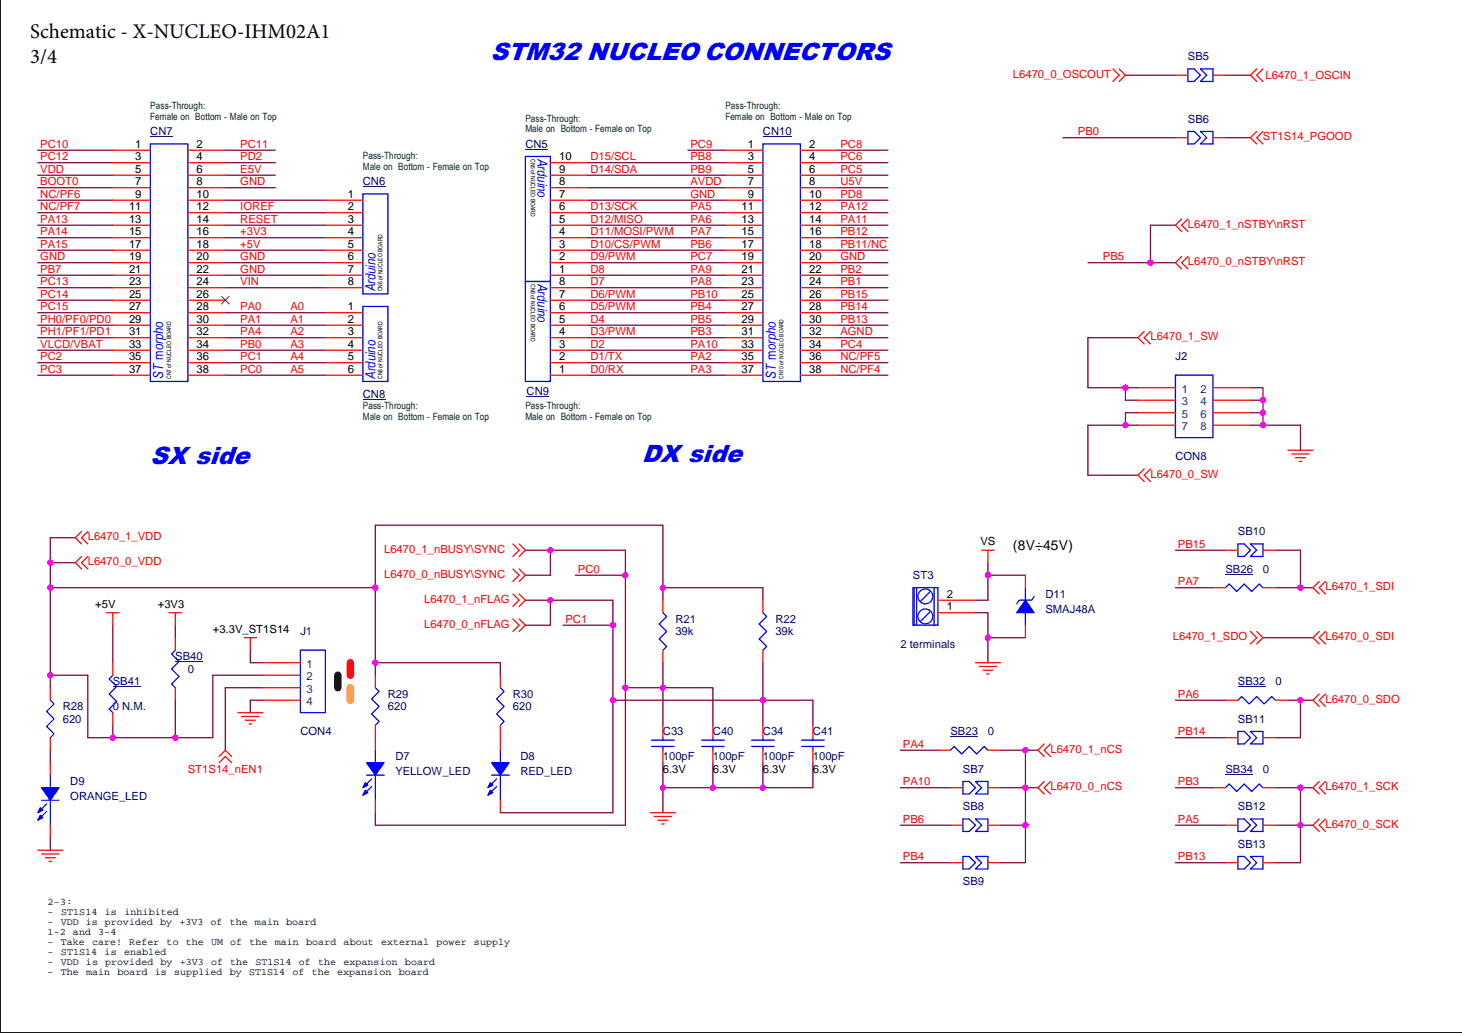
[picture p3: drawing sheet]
<svg xmlns="http://www.w3.org/2000/svg" width="297mm" height="210mm" viewBox="0 0 297 210" stroke-linecap="round" stroke-linejoin="round" font-family="sans-serif">
<path d="M.1 0v209.8h296.9" fill="none" stroke="#000" stroke-width=".25"/>
<path d="M68.6 137.2v2.5" fill="none" stroke="#004000" stroke-width="1.5"/>
<path d="M71.2 134.7v2.5" fill="none" stroke="#f00" stroke-width="1.5"/>
<path d="M71.2 139.7v2.6" fill="none" stroke="#ff8000" stroke-width="1.5"/>
<g fill="none" stroke="#800040" stroke-width=".25">
<path d="M7.7 30.5h15.2M7.7 33.1h15.2M7.7 35.6h15.2M7.7 38.1h15.2M45.8 30.5h10.1M45.8 33.1h10.1M45.8 35.6h10.1M45.8 38.1h10.1M119.4 33.1h28M119.4 35.6h28M119.4 38.1h28M139.8 30.5h7.6"/>
<path d="M170.2 30.5h10.2M170.2 33.1h10.2M170.2 35.6h10.2M170.2 38.1h10.2M7.7 40.7h15.2M7.7 43.2h15.2M7.7 45.8h15.2M7.7 48.3h15.2M7.7 50.8h15.2M7.7 53.4h15.2M7.7 55.9h15.2M7.7 58.5h15.2"/>
<path d="M45.8 40.7h20.3M45.8 43.2h20.3M45.8 45.8h20.3M45.8 48.3h20.3M45.8 50.8h20.3M45.8 53.4h20.3M45.8 55.9h20.3M45.8 58.5h20.3M119.4 58.5h28M119.4 40.7h28M119.4 43.2h28M119.4 45.8h28"/>
<path d="M119.4 48.3h28M119.4 50.8h28M119.4 53.4h28M119.4 55.9h28M170.2 40.7h10.2M170.2 43.2h10.2M170.2 45.8h10.2M170.2 48.3h10.2M170.2 50.8h10.2M170.2 53.4h10.2M170.2 55.9h10.2M170.2 58.5h10.2"/>
<path d="M7.7 61h15.2M7.7 63.5h15.2M7.7 66.1h15.2M7.7 68.6h15.2M7.7 71.2h15.2M7.7 73.7h15.2M7.7 76.2h15.2M45.8 63.5h20.3M45.8 66.1h20.3M45.8 68.6h20.3M45.8 71.2h20.3M45.8 73.7h20.3"/>
<path d="M45.8 76.2h20.3M119.4 63.5h28M119.4 61h28M119.4 66.1h28M119.4 68.6h28M119.4 71.2h28M119.4 73.7h28M119.4 76.2h28M170.2 61h10.2M170.2 63.5h10.2M170.2 66.1h10.2M170.2 68.6h10.2"/>
<path d="M170.2 71.2h10.2M170.2 73.7h10.2M170.2 76.2h10.2M10.2 114.3v5.1M106.7 111.8h20.4M106.7 116.9h5.1M200.7 114.3v2.6M198.2 122h2.5M198.2 124.5h2.5v5.1M10.2 170.2v2.6"/>
</g>
<circle cx="111.8" cy="111.8" r=".5" fill="#f0f"/>
<circle cx="111.8" cy="111.8" r=".5" fill="none" stroke="#f0f" stroke-width=".25"/>
<path d="M111.8 111.8v5.1M106.7 122h17.8M106.7 127h5.1" fill="none" stroke="#800040" stroke-width=".25"/>
<circle cx="111.8" cy="121.9" r=".5" fill="#f0f"/>
<circle cx="111.8" cy="121.9" r=".5" fill="none" stroke="#f0f" stroke-width=".25"/>
<path d="M134.7 119.4h20.3M111.8 122v5M155 134.7v7.6" fill="none" stroke="#800040" stroke-width=".25"/>
<circle cx="134.7" cy="119.4" r=".5" fill="#f0f"/>
<circle cx="134.7" cy="119.4" r=".5" fill="none" stroke="#f0f" stroke-width=".25"/>
<path d="M76.3 106.7v12.7M134.7 106.7v12.7M155 119.4v2.6M155 155v5.1M144.8 160.1h-10.1v5" fill="none" stroke="#800040" stroke-width=".25"/>
<circle cx="76.2" cy="119.4" r=".5" fill="#f0f"/>
<circle cx="76.2" cy="119.4" r=".5" fill="none" stroke="#f0f" stroke-width=".25"/>
<path d="M127.1 111.8v5.1M134.7 119.4v2.6M124.5 122v5M134.7 134.7v5M134.7 155v5.1M76.3 165.1v2.6h50.8M101.7 165.1h22.8" fill="none" stroke="#800040" stroke-width=".25"/>
<circle cx="134.7" cy="160" r=".5" fill="#f0f"/>
<circle cx="134.7" cy="160" r=".5" fill="none" stroke="#f0f" stroke-width=".25"/>
<path d="M134.7 147.4v-7.7h-7.6v28" fill="none" stroke="#800040" stroke-width=".25"/>
<circle cx="127" cy="139.7" r=".5" fill="#f0f"/>
<circle cx="127" cy="139.7" r=".5" fill="none" stroke="#f0f" stroke-width=".25"/>
<path d="M124.5 142.3h30.5" fill="none" stroke="#800040" stroke-width=".25"/>
<circle cx="124.5" cy="142.3" r=".5" fill="#f0f"/>
<circle cx="124.5" cy="142.3" r=".5" fill="none" stroke="#f0f" stroke-width=".25"/>
<circle cx="155" cy="142.3" r=".5" fill="#f0f"/>
<circle cx="155" cy="142.3" r=".5" fill="none" stroke="#f0f" stroke-width=".25"/>
<path d="M116.9 116.9h10.2M114.4 127h10.1v38.1M155 142.3v5.1" fill="none" stroke="#800040" stroke-width=".25"/>
<circle cx="124.5" cy="127" r=".5" fill="#f0f"/>
<circle cx="124.5" cy="127" r=".5" fill="none" stroke="#f0f" stroke-width=".25"/>
<path d="M127.1 116.9v22.8" fill="none" stroke="#800040" stroke-width=".25"/>
<circle cx="127" cy="116.9" r=".5" fill="#f0f"/>
<circle cx="127" cy="116.9" r=".5" fill="none" stroke="#f0f" stroke-width=".25"/>
<path d="M221 68.6v10.2M228.7 86.4h-7.7v10.2M17.8 137.2h-7.6v2.5M10.2 152.4v2.6" fill="none" stroke="#800040" stroke-width=".25"/>
<circle cx="228.6" cy="86.4" r=".5" fill="#f0f"/>
<circle cx="228.6" cy="86.4" r=".5" fill="none" stroke="#f0f" stroke-width=".25"/>
<path d="M221 78.8h7.7" fill="none" stroke="#800040" stroke-width=".25"/>
<circle cx="228.6" cy="78.8" r=".5" fill="#f0f"/>
<circle cx="228.6" cy="78.8" r=".5" fill="none" stroke="#f0f" stroke-width=".25"/>
<path d="M216 28h22.8M233.7 45.8h5.1M233.7 53.4h5.1M35.6 127v2.6M50.9 132.1v2.6h2.5M53.4 139.7h-7.6v12.7M76.3 134.7v2.5M101.7 134.7v2.5M53.4 142.3h-2.5v2.5M182.9 152.4h7.7M208.3 152.4v7.7h-5M182.9 160.1h10.2" fill="none" stroke="#800040" stroke-width=".25"/>
<circle cx="208.3" cy="160" r=".5" fill="#f0f"/>
<circle cx="208.3" cy="160" r=".5" fill="none" stroke="#f0f" stroke-width=".25"/>
<circle cx="208.3" cy="152.4" r=".5" fill="#f0f"/>
<circle cx="208.3" cy="152.4" r=".5" fill="none" stroke="#f0f" stroke-width=".25"/>
<path d="M233.7 45.8v7.6h-12.7M221 68.6h10.2M221 96.6h10.2M203.3 152.4h7.6M208.3 160.1h2.6" fill="none" stroke="#800040" stroke-width=".25"/>
<circle cx="233.7" cy="53.4" r=".5" fill="#f0f"/>
<circle cx="233.7" cy="53.4" r=".5" fill="none" stroke="#f0f" stroke-width=".25"/>
<path d="M249 28h5.1M15.3 109.3h-5.1v5M76.3 106.7h58.4M76.3 134.7h25.4" fill="none" stroke="#800040" stroke-width=".25"/>
<circle cx="76.2" cy="134.6" r=".5" fill="#f0f"/>
<circle cx="76.2" cy="134.6" r=".5" fill="none" stroke="#f0f" stroke-width=".25"/>
<path d="M76.3 119.4h-66.1v17.8" fill="none" stroke="#800040" stroke-width=".25"/>
<circle cx="10.2" cy="137.2" r=".5" fill="#f0f"/>
<circle cx="10.2" cy="137.2" r=".5" fill="none" stroke="#f0f" stroke-width=".25"/>
<circle cx="10.2" cy="119.4" r=".5" fill="#f0f"/>
<circle cx="10.2" cy="119.4" r=".5" fill="none" stroke="#f0f" stroke-width=".25"/>
<path d="M10.2 114.3h5.1M76.3 119.4v15.3" fill="none" stroke="#800040" stroke-width=".25"/>
<circle cx="10.2" cy="114.3" r=".5" fill="#f0f"/>
<circle cx="10.2" cy="114.3" r=".5" fill="none" stroke="#f0f" stroke-width=".25"/>
<path d="M238.8 111.8h10.2M259.1 119.4h5.1" fill="none" stroke="#800040" stroke-width=".25"/>
<circle cx="264.2" cy="119.4" r=".5" fill="#f0f"/>
<circle cx="264.2" cy="119.4" r=".5" fill="none" stroke="#f0f" stroke-width=".25"/>
<path d="M259.1 111.8h5.1v7.6h2.6M238.8 149.9h10.2M261.7 142.3h2.5v7.6h-5.1" fill="none" stroke="#800040" stroke-width=".25"/>
<circle cx="264.2" cy="142.3" r=".5" fill="#f0f"/>
<circle cx="264.2" cy="142.3" r=".5" fill="none" stroke="#f0f" stroke-width=".25"/>
<path d="M238.8 119.4h7.6M256.6 129.6h10.2M238.8 142.3h10.2M264.2 142.3h2.6M238.8 160.1h7.6M238.8 175.3h10.2M238.8 167.7h10.2M259.1 167.7h5.1v7.6h-5.1" fill="none" stroke="#800040" stroke-width=".25"/>
<circle cx="264.2" cy="167.7" r=".5" fill="#f0f"/>
<circle cx="264.2" cy="167.7" r=".5" fill="none" stroke="#f0f" stroke-width=".25"/>
<path d="M259.1 160.1h5.1v7.6" fill="none" stroke="#800040" stroke-width=".25"/>
<circle cx="264.2" cy="160" r=".5" fill="#f0f"/>
<circle cx="264.2" cy="160" r=".5" fill="none" stroke="#f0f" stroke-width=".25"/>
<path d="M182.9 175.3h10.2M182.9 167.7h10.2M208.3 160.1v7.6h-5M208.3 167.7v7.6h-5M264.2 160.1h2.6M264.2 167.7h2.6" fill="none" stroke="#800040" stroke-width=".25"/>
<circle cx="208.3" cy="167.7" r=".5" fill="#f0f"/>
<circle cx="208.3" cy="167.7" r=".5" fill="none" stroke="#f0f" stroke-width=".25"/>
<path d="M134.7 139.7h10.1v7.7" fill="none" stroke="#800040" stroke-width=".25"/>
<circle cx="134.7" cy="139.7" r=".5" fill="#f0f"/>
<circle cx="134.7" cy="139.7" r=".5" fill="none" stroke="#f0f" stroke-width=".25"/>
<path d="M144.8 155v5.1h10.2" fill="none" stroke="#800040" stroke-width=".25"/>
<circle cx="155" cy="160" r=".5" fill="#f0f"/>
<circle cx="155" cy="160" r=".5" fill="none" stroke="#f0f" stroke-width=".25"/>
<circle cx="144.8" cy="160" r=".5" fill="#f0f"/>
<circle cx="144.8" cy="160" r=".5" fill="none" stroke="#f0f" stroke-width=".25"/>
<path d="M17.8 137.2v12.7h5.1M53.4 137.2h-10.2v12.7h-7.6v-7.6M165.2 142.3v5.1M165.2 155v5.1h-10.2" fill="none" stroke="#800040" stroke-width=".25"/>
<circle cx="35.6" cy="149.9" r=".5" fill="#f0f"/>
<circle cx="35.6" cy="149.9" r=".5" fill="none" stroke="#f0f" stroke-width=".25"/>
<path d="M208.3 116.9h-7.6v5.1" fill="none" stroke="#800040" stroke-width=".25"/>
<circle cx="200.7" cy="116.9" r=".5" fill="#f0f"/>
<circle cx="200.7" cy="116.9" r=".5" fill="none" stroke="#f0f" stroke-width=".25"/>
<path d="M208.3 129.6h-7.6v5.1" fill="none" stroke="#800040" stroke-width=".25"/>
<circle cx="200.7" cy="129.6" r=".5" fill="#f0f"/>
<circle cx="200.7" cy="129.6" r=".5" fill="none" stroke="#f0f" stroke-width=".25"/>
<path d="M256.6 86.4h7.6" fill="none" stroke="#800040" stroke-width=".25"/>
<circle cx="256.6" cy="86.4" r=".5" fill="#f0f"/>
<circle cx="256.6" cy="86.4" r=".5" fill="none" stroke="#f0f" stroke-width=".25"/>
<path d="M254.1 78.8h2.5v2.5M264.2 86.4v5.1M155 142.3h10.2" fill="none" stroke="#800040" stroke-width=".25"/>
<circle cx="256.6" cy="81.3" r=".5" fill="#f0f"/>
<circle cx="256.6" cy="81.3" r=".5" fill="none" stroke="#f0f" stroke-width=".25"/>
<path d="M254.1 83.9h2.5M254.1 81.3h2.5v2.6M256.6 83.9v2.5h-2.5" fill="none" stroke="#800040" stroke-width=".25"/>
<circle cx="256.6" cy="83.8" r=".5" fill="#f0f"/>
<circle cx="256.6" cy="83.8" r=".5" fill="none" stroke="#f0f" stroke-width=".25"/>
<path d="M231.2 78.8h-2.5v2.5h2.5M231.2 83.9h-2.5v2.5h2.5M22.9 127v7.7M22.9 147.4v2.5" fill="none" stroke="#800040" stroke-width=".25"/>
<circle cx="22.9" cy="149.9" r=".5" fill="#f0f"/>
<circle cx="22.9" cy="149.9" r=".5" fill="none" stroke="#f0f" stroke-width=".25"/>
<path d="M228.7 15.3h10.1M249 15.3h5.1M22.9 149.9h12.7" fill="none" stroke="#800040" stroke-width=".25"/>
<g fill="none" stroke="#f00" stroke-width=".25">
<path d="M226.1 14l1.3 1.3-1.3 1.3M227.4 14l1.3 1.3-1.3 1.3M255.3 14l-1.2 1.3 1.2 1.3M256.6 14l-1.3 1.3 1.3 1.3M255.3 26.7l-1.2 1.3 1.2 1.3M256.6 26.7l-1.3 1.3 1.3 1.3M66.1 40.7h7.6M66.1 43.2h7.6M66.1 45.8h7.6M66.1 48.3h7.6M66.1 50.8h7.6M66.1 53.4h7.6"/>
<path d="M66.1 55.9h7.6M66.1 58.5h7.6M240.1 44.5l-1.3 1.3 1.3 1.2M240.1 52.1l-1.3 1.3 1.3 1.3M241.4 44.5l-1.3 1.3 1.3 1.2M241.4 52.1l-1.3 1.3 1.3 1.3M232.5 67.4l-1.3 1.2 1.3 1.3M233.7 67.4l-1.2 1.2 1.2 1.3M232.5 95.3l-1.3 1.3 1.3 1.2M233.7 95.3l-1.2 1.3 1.2 1.2M261.7 91.5h5.1M262.4 92.2h3.6"/>
<path d="M263.2 93h2M264 93.8h.5M16.6 113.1l-1.3 1.2 1.3 1.3M16.6 108l-1.3 1.3 1.3 1.2M17.8 113.1l-1.2 1.2 1.2 1.3M17.8 108l-1.2 1.3 1.2 1.2M104.2 110.5l1.3 1.3-1.3 1.3M104.2 115.6l1.3 1.3-1.3 1.3M105.5 110.5l1.2 1.3-1.2 1.3M105.5 115.6l1.2 1.3-1.2 1.3M199.5 111.8h2.5M200.7 111.8v2.5"/>
<path d="M268 118.2l-1.2 1.2 1.2 1.3M269.3 118.2l-1.3 1.2 1.3 1.3M21.7 124.5h2.5M22.9 124.5v2.5M34.4 124.5h2.5M35.6 124.5v2.5M49.6 129.6h2.5M50.9 129.6v2.5M104.2 120.7l1.3 1.3-1.3 1.2M104.2 125.8l1.3 1.2-1.3 1.3M105.5 120.7l1.2 1.3-1.2 1.2M105.5 125.8l1.2 1.2-1.2 1.3"/>
<path d="M198.2 134.7h5.1M198.9 135.4h3.6M199.7 136.2h2M200.5 136.9h.5M254.1 128.3l1.2 1.3-1.2 1.3M255.3 128.3l1.3 1.3-1.3 1.3M268 128.3l-1.2 1.3 1.2 1.3M269.3 128.3l-1.3 1.3 1.3 1.3M44.5 153.7l1.3-1.3 1.3 1.3M44.5 155l1.3-1.3 1.3 1.3M48.3 144.8h5.1M49.1 145.6h3.5"/>
<path d="M49.8 146.3h2.1M50.6 147.1h.5M212.1 151.2l-1.2 1.2 1.2 1.3M212.1 158.8l-1.2 1.3 1.2 1.2M213.4 151.2l-1.3 1.2 1.3 1.3M213.4 158.8l-1.3 1.3 1.3 1.2M249 142.3h2.5M259.1 142.3h2.6M268 141l-1.2 1.3 1.2 1.3M268 158.8l-1.2 1.3 1.2 1.2M269.3 141l-1.3 1.3 1.3 1.3M269.3 158.8l-1.3 1.3 1.3 1.2"/>
<path d="M7.7 172.8h5.1M8.4 173.5h3.6M9.2 174.3h2M10 175h.5M132.1 165.1h5.1M132.9 165.9h3.6M133.7 166.7h2M134.4 167.4h.5M268 166.4l-1.2 1.3 1.2 1.3M269.3 166.4l-1.3 1.3 1.3 1.3"/>
</g>
<path d="M73.7 39.4h5.1v20.3h-5.1zM99.9 157.5h3.5M101.7 152.4v2.6M101.7 157.5v5.1M251.5 142.3l.8-.8 1.5 1.5 1.5-1.5 1.6 1.5 1.5-1.5 .7 .8" fill="none" stroke="#00f" stroke-width=".25"/>
<path d="M73.7 38h4.6M251.5 139.6h5.6" fill="none" stroke="#000080" stroke-width=".2"/>
<path d="M99.9 155h3.5l-1.7 2.5z" fill-rule="evenodd" fill="#00f"/>
<path d="M99.9 155h3.5l-1.7 2.5z" fill="none" stroke="#00f" stroke-width=".25"/>
<path d="M99.6 160.6l.5 .5-1 .5z" fill-rule="evenodd" fill="#00f"/>
<path d="M99.6 160.6l.5 .5-1 .5z" fill="none" stroke="#00f" stroke-width=".25"/>
<path d="M99.6 159l.5 .6-1 .5z" fill-rule="evenodd" fill="#00f"/>
<path d="M10.2 157.5v2.6M99.6 159l.5 .6-1 .5zM100.9 158.3l-1.5 1.5M100.9 159.8l-1.5 1.5M8.4 162.6h3.6M10.2 162.6v5.1" fill="none" stroke="#00f" stroke-width=".25"/>
<path d="M101.7 149.9v2.5M101.7 162.6v2.5" fill="none" stroke="#f00" stroke-width=".25"/>
<path d="M8.4 160.1h3.6l-1.8 2.5z" fill-rule="evenodd" fill="#00f"/>
<path d="M8.4 160.1h3.6l-1.8 2.5z" fill="none" stroke="#00f" stroke-width=".25"/>
<path d="M8.2 165.7l.5 .5-1 .5z" fill-rule="evenodd" fill="#00f"/>
<path d="M8.2 165.7l.5 .5-1 .5z" fill="none" stroke="#00f" stroke-width=".25"/>
<path d="M8.2 164.1l.5 .5-1 .5z" fill-rule="evenodd" fill="#00f"/>
<g fill="none" stroke="#00f" stroke-width=".25">
<path d="M208.3 119.4v2.6M22.9 137.2l-.7 .8 1.5 1.5-1.5 1.5 1.5 1.5-1.5 1.6 .7 .7M76.3 139.7l.7 .8-1.5 1.5 1.5 1.6-1.5 1.5 1.5 1.5-.7 .8M208.3 124.5v2.5M210.1 121.2l-.5 .8h-2.5l-.5 .7M152.7 151.7h4.6M152.7 150.4h4.6M155 149.9v.5M155 151.7v.7M195.6 158.8h1.3l1.3 1.3-1.3 1.2h-1.3zM198.2 158.8h2.5v2.5h-2.5l1.3-1.2zM8.2 164.1l.5 .5-1 .5z"/>
<path d="M9.5 163.4l-1.6 1.5M9.5 164.9l-1.6 1.5M195.6 174h1.3l1.3 1.3-1.3 1.3h-1.3zM198.2 174h2.5v2.6h-2.5l1.3-1.3zM249 160.1l.7-.8 1.6 1.5 1.5-1.5 1.5 1.5 1.5-1.5 .8 .8"/>
</g>
<g fill="none" stroke="#f00" stroke-width=".25">
<path d="M22.9 134.7v2.5M76.3 137.2v2.5M10.2 155v2.5M22.9 144.8v2.6M76.3 147.4v2.5M155 147.4v2.5M155 152.4v2.6M10.2 167.7v2.5M193.1 175.3h2.5M193.1 160.1h2.5M200.7 175.3h2.6M200.7 160.1h2.6"/>
<path d="M246.4 160.1h2.6M256.6 160.1h2.5"/>
</g>
<path d="M22.9 139.6h5.6M249 157.4h5.6" fill="none" stroke="#000080" stroke-width=".2"/>
<path d="M208.3 122l1.8 2.5h-3.5z" fill-rule="evenodd" fill="#00f"/>
<path d="M208.3 122l1.8 2.5h-3.5zM74.5 157.5h3.5M76.3 152.4v2.6M76.3 157.5v5.1M251.5 166.4h1.3l1.3 1.3-1.3 1.3h-1.3zM254.1 166.4h2.5v2.6h-2.5l1.2-1.3z" fill="none" stroke="#00f" stroke-width=".25"/>
<path d="M208.3 116.9v2.5M208.3 127v2.6M249 167.7h2.5M256.6 167.7h2.5" fill="none" stroke="#f00" stroke-width=".25"/>
<path d="M74.5 155h3.5l-1.7 2.5z" fill-rule="evenodd" fill="#00f"/>
<path d="M74.5 155h3.5l-1.7 2.5z" fill="none" stroke="#00f" stroke-width=".25"/>
<path d="M74.2 160.6l.5 .5-1 .5z" fill-rule="evenodd" fill="#00f"/>
<path d="M74.2 160.6l.5 .5-1 .5z" fill="none" stroke="#00f" stroke-width=".25"/>
<path d="M74.2 159l.5 .6-1 .5z" fill-rule="evenodd" fill="#00f"/>
<g fill="none" stroke="#00f" stroke-width=".25">
<path d="M241.4 14h1.2l1.3 1.3-1.3 1.3h-1.2zM243.9 14h2.5v2.6h-2.5l1.3-1.3zM30.5 29.3h7.7v48.2h-7.7zM106.7 31.8h5.1v25.4h-5.1zM155 29.3h7.6v48.2h-7.6zM241.4 26.7h1.2l1.3 1.3-1.3 1.3h-1.2zM243.9 26.7h2.5v2.6h-2.5l1.3-1.3zM106.7 57.2h5.1v20.3h-5.1zM73.7 62.3h5.1v15.2h-5.1zM238.8 76.2h7.6v12.7h-7.6zM185.5 119.4h5.1v7.6h-5.1zM185.7 119.4v7.6"/>
<path d="M186.2 119.4v7.6M189.8 119.4v7.6M249 119.4l.7-.7 1.6 1.5 1.5-1.5 1.5 1.5 1.5-1.5 .8 .7M251.5 110.5h1.3l1.3 1.3-1.3 1.3h-1.3zM254.1 110.5h2.5v2.6h-2.5l1.2-1.3zM35.6 132.1l-.7 .8 1.5 1.5-1.5 1.5 1.5 1.6-1.5 1.5 .7 .7M61 132.1h5.1v12.7h-5.1zM101.7 139.7l.7 .8-1.5 1.5 1.5 1.6-1.5 1.5 1.5 1.5-.7 .8M134.7 124.5l.7 .8-1.5 1.5 1.5 1.5-1.5 1.5 1.5 1.6-.7 .7M155 124.5l.8 .8-1.6 1.5 1.6 1.5-1.6 1.5 1.6 1.6-.8 .7M189 124.2l-2 2.1M189 120.2l-2 2"/>
<path d="M10.2 142.3l.8 .7-1.5 1.6 1.5 1.5-1.5 1.5 1.5 1.5-.8 .8M74.2 159l.5 .6-1 .5zM75.5 158.3l-1.5 1.5M75.5 159.8l-1.5 1.5M132.4 151.7h4.6M132.4 150.4h4.6M134.7 149.9v.5M134.7 151.7v.7M142.6 151.7h4.5M142.6 150.4h4.5M144.8 149.9v.5M144.8 151.7v.7"/>
<path d="M162.9 151.7h4.5M162.9 150.4h4.5M165.2 149.9v.5M165.2 151.7v.7M193.1 152.4l.8-.7 1.5 1.5 1.5-1.5 1.5 1.5 1.6-1.5 .7 .7M251.5 148.6h1.3l1.3 1.3-1.3 1.3h-1.3zM254.1 148.6h2.5v2.6h-2.5l1.2-1.3zM195.6 166.4h1.3l1.3 1.3-1.3 1.3h-1.3zM198.2 166.4h2.5v2.6h-2.5l1.3-1.3zM251.5 174h1.3l1.3 1.3-1.3 1.3h-1.3zM254.1 174h2.5v2.6h-2.5l1.2-1.3z"/>
<circle cx="188" cy="125.3" r="1.51"/>
<circle cx="188" cy="121.2" r="1.51"/>
</g>
<g fill="none" stroke="#f00" stroke-width=".25">
<path d="M238.8 15.3h2.6M246.4 15.3h2.6M22.9 30.5h7.6M22.9 33.1h7.6M22.9 35.6h7.6M22.9 38.1h7.6M38.2 30.5h7.6M38.2 33.1h7.6M38.2 35.6h7.6M38.2 38.1h7.6M111.8 38.1h7.6M111.8 35.6h7.6"/>
<path d="M111.8 33.1h7.6M147.4 30.5h7.6M147.4 33.1h7.6M147.4 35.6h7.6M147.4 38.1h7.6M162.6 30.5h7.6M162.6 33.1h7.6M162.6 35.6h7.6M162.6 38.1h7.6M238.8 28h2.6M246.4 28h2.6M22.9 40.7h7.6"/>
<path d="M22.9 43.2h7.6M22.9 45.8h7.6M22.9 48.3h7.6M22.9 50.8h7.6M22.9 53.4h7.6M22.9 55.9h7.6M22.9 58.5h7.6M38.2 40.7h7.6M38.2 43.2h7.6M38.2 45.8h7.6M38.2 48.3h7.6M38.2 50.8h7.6"/>
<path d="M38.2 53.4h7.6M38.2 55.9h7.6M38.2 58.5h7.6M111.8 55.9h7.6M111.8 53.4h7.6M111.8 50.8h7.6M111.8 48.3h7.6M111.8 45.8h7.6M111.8 43.2h7.6M111.8 40.7h7.6M111.8 58.5h7.6M147.4 40.7h7.6"/>
<path d="M147.4 43.2h7.6M147.4 45.8h7.6M147.4 48.3h7.6M147.4 50.8h7.6M147.4 53.4h7.6M147.4 55.9h7.6M147.4 58.5h7.6M162.6 40.7h7.6M162.6 43.2h7.6M162.6 45.8h7.6M162.6 48.3h7.6M162.6 50.8h7.6"/>
<path d="M162.6 53.4h7.6M162.6 55.9h7.6M162.6 58.5h7.6M22.9 61h7.6M22.9 63.5h7.6M22.9 66.1h7.6M22.9 68.6h7.6M22.9 71.2h7.6M22.9 73.7h7.6M22.9 76.2h7.6M38.2 61h7.6M38.2 63.5h7.6"/>
<path d="M38.2 66.1h7.6M38.2 68.6h7.6M38.2 71.2h7.6M38.2 73.7h7.6M38.2 76.2h7.6M66.1 63.5h7.6M66.1 66.1h7.6M66.1 68.6h7.6M66.1 71.2h7.6M66.1 73.7h7.6M66.1 76.2h7.6M111.8 76.2h7.6"/>
<path d="M111.8 73.7h7.6M111.8 71.2h7.6M111.8 68.6h7.6M111.8 66.1h7.6M111.8 63.5h7.6M111.8 61h7.6M147.4 61h7.6M147.4 63.5h7.6M147.4 66.1h7.6M147.4 68.6h7.6M147.4 71.2h7.6M147.4 73.7h7.6"/>
<path d="M147.4 76.2h7.6M162.6 61h7.6M162.6 63.5h7.6M162.6 66.1h7.6M162.6 68.6h7.6M162.6 71.2h7.6M162.6 73.7h7.6M162.6 76.2h7.6M231.2 78.8h7.6M246.4 78.8h7.7M231.2 81.3h7.6M231.2 83.9h7.6"/>
<path d="M231.2 86.4h7.6M246.4 81.3h7.7M246.4 83.9h7.7M246.4 86.4h7.7M246.4 119.4h2.6M249 111.8h2.5M256.6 119.4h2.5M256.6 111.8h2.5M10.2 139.7v2.6M35.6 139.7v2.6M35.6 129.6v2.5M53.4 134.7h7.6"/>
<path d="M53.4 137.2h7.6M53.4 139.7h7.6M101.7 137.2v2.5M134.7 122v2.5M134.7 132.1v2.6M155 122v2.5M155 132.1v2.6M190.6 124.5h7.6M190.6 122h7.6M10.2 149.9v2.5M53.4 142.3h7.6M76.3 149.9v2.5"/>
<path d="M101.7 147.4v2.5M134.7 147.4v2.5M134.7 152.4v2.6M144.8 147.4v2.5M144.8 152.4v2.6M165.2 147.4v2.5M165.2 152.4v2.6M190.6 152.4h2.5M200.7 152.4h2.6M249 149.9h2.5M256.6 149.9h2.5M76.3 162.6v2.5"/>
<path d="M193.1 167.7h2.5M200.7 167.7h2.6M249 175.3h2.5M256.6 175.3h2.5"/>
</g>
<path d="M30.5 27.8h4.6M106.7 30.4h4.6M155 27.8h5.8M73.7 81.2h4.6M107 80.6h4.6M249 116.7h5.6M35.6 134.5h5.6M193.1 149.7h5.6" fill="none" stroke="#000080" stroke-width=".2"/>
<path d="M45 60.2l1.6 1.6M46.5 60.2l-1.5 1.6" fill="none" stroke="#804000" stroke-width=".2"/>
<circle cx="111.8" cy="111.8" r=".5" fill="#f0f"/>
<circle cx="111.8" cy="111.8" r=".5" fill="none" stroke="#f0f" stroke-width=".25"/>
<circle cx="111.8" cy="121.9" r=".5" fill="#f0f"/>
<circle cx="111.8" cy="121.9" r=".5" fill="none" stroke="#f0f" stroke-width=".25"/>
<circle cx="134.7" cy="119.4" r=".5" fill="#f0f"/>
<circle cx="134.7" cy="119.4" r=".5" fill="none" stroke="#f0f" stroke-width=".25"/>
<circle cx="76.2" cy="119.4" r=".5" fill="#f0f"/>
<circle cx="76.2" cy="119.4" r=".5" fill="none" stroke="#f0f" stroke-width=".25"/>
<circle cx="134.7" cy="160" r=".5" fill="#f0f"/>
<circle cx="134.7" cy="160" r=".5" fill="none" stroke="#f0f" stroke-width=".25"/>
<circle cx="127" cy="139.7" r=".5" fill="#f0f"/>
<circle cx="127" cy="139.7" r=".5" fill="none" stroke="#f0f" stroke-width=".25"/>
<circle cx="124.5" cy="142.3" r=".5" fill="#f0f"/>
<circle cx="124.5" cy="142.3" r=".5" fill="none" stroke="#f0f" stroke-width=".25"/>
<circle cx="155" cy="142.3" r=".5" fill="#f0f"/>
<circle cx="155" cy="142.3" r=".5" fill="none" stroke="#f0f" stroke-width=".25"/>
<circle cx="124.5" cy="127" r=".5" fill="#f0f"/>
<circle cx="124.5" cy="127" r=".5" fill="none" stroke="#f0f" stroke-width=".25"/>
<circle cx="127" cy="116.9" r=".5" fill="#f0f"/>
<circle cx="127" cy="116.9" r=".5" fill="none" stroke="#f0f" stroke-width=".25"/>
<circle cx="228.6" cy="86.4" r=".5" fill="#f0f"/>
<circle cx="228.6" cy="86.4" r=".5" fill="none" stroke="#f0f" stroke-width=".25"/>
<circle cx="228.6" cy="78.8" r=".5" fill="#f0f"/>
<circle cx="228.6" cy="78.8" r=".5" fill="none" stroke="#f0f" stroke-width=".25"/>
<circle cx="208.3" cy="160" r=".5" fill="#f0f"/>
<circle cx="208.3" cy="160" r=".5" fill="none" stroke="#f0f" stroke-width=".25"/>
<circle cx="208.3" cy="152.4" r=".5" fill="#f0f"/>
<circle cx="208.3" cy="152.4" r=".5" fill="none" stroke="#f0f" stroke-width=".25"/>
<circle cx="233.7" cy="53.4" r=".5" fill="#f0f"/>
<circle cx="233.7" cy="53.4" r=".5" fill="none" stroke="#f0f" stroke-width=".25"/>
<circle cx="76.2" cy="134.6" r=".5" fill="#f0f"/>
<circle cx="76.2" cy="134.6" r=".5" fill="none" stroke="#f0f" stroke-width=".25"/>
<circle cx="10.2" cy="137.2" r=".5" fill="#f0f"/>
<circle cx="10.2" cy="137.2" r=".5" fill="none" stroke="#f0f" stroke-width=".25"/>
<circle cx="10.2" cy="119.4" r=".5" fill="#f0f"/>
<circle cx="10.2" cy="119.4" r=".5" fill="none" stroke="#f0f" stroke-width=".25"/>
<circle cx="10.2" cy="114.3" r=".5" fill="#f0f"/>
<circle cx="10.2" cy="114.3" r=".5" fill="none" stroke="#f0f" stroke-width=".25"/>
<circle cx="264.2" cy="119.4" r=".5" fill="#f0f"/>
<circle cx="264.2" cy="119.4" r=".5" fill="none" stroke="#f0f" stroke-width=".25"/>
<circle cx="264.2" cy="142.3" r=".5" fill="#f0f"/>
<circle cx="264.2" cy="142.3" r=".5" fill="none" stroke="#f0f" stroke-width=".25"/>
<circle cx="264.2" cy="167.7" r=".5" fill="#f0f"/>
<circle cx="264.2" cy="167.7" r=".5" fill="none" stroke="#f0f" stroke-width=".25"/>
<circle cx="264.2" cy="160" r=".5" fill="#f0f"/>
<circle cx="264.2" cy="160" r=".5" fill="none" stroke="#f0f" stroke-width=".25"/>
<circle cx="208.3" cy="167.7" r=".5" fill="#f0f"/>
<circle cx="208.3" cy="167.7" r=".5" fill="none" stroke="#f0f" stroke-width=".25"/>
<circle cx="134.7" cy="139.7" r=".5" fill="#f0f"/>
<circle cx="134.7" cy="139.7" r=".5" fill="none" stroke="#f0f" stroke-width=".25"/>
<circle cx="155" cy="160" r=".5" fill="#f0f"/>
<circle cx="155" cy="160" r=".5" fill="none" stroke="#f0f" stroke-width=".25"/>
<circle cx="144.8" cy="160" r=".5" fill="#f0f"/>
<circle cx="144.8" cy="160" r=".5" fill="none" stroke="#f0f" stroke-width=".25"/>
<circle cx="35.6" cy="149.9" r=".5" fill="#f0f"/>
<circle cx="35.6" cy="149.9" r=".5" fill="none" stroke="#f0f" stroke-width=".25"/>
<circle cx="200.7" cy="116.9" r=".5" fill="#f0f"/>
<circle cx="200.7" cy="116.9" r=".5" fill="none" stroke="#f0f" stroke-width=".25"/>
<circle cx="200.7" cy="129.6" r=".5" fill="#f0f"/>
<circle cx="200.7" cy="129.6" r=".5" fill="none" stroke="#f0f" stroke-width=".25"/>
<circle cx="256.6" cy="86.4" r=".5" fill="#f0f"/>
<circle cx="256.6" cy="86.4" r=".5" fill="none" stroke="#f0f" stroke-width=".25"/>
<circle cx="256.6" cy="81.3" r=".5" fill="#f0f"/>
<circle cx="256.6" cy="81.3" r=".5" fill="none" stroke="#f0f" stroke-width=".25"/>
<circle cx="256.6" cy="83.8" r=".5" fill="#f0f"/>
<circle cx="256.6" cy="83.8" r=".5" fill="none" stroke="#f0f" stroke-width=".25"/>
<circle cx="22.9" cy="149.9" r=".5" fill="#f0f"/>
<circle cx="22.9" cy="149.9" r=".5" fill="none" stroke="#f0f" stroke-width=".25"/>
<g font-size="5.1" fill="#00f">
<text x="99.7" y="12.3">STM32 NUCLEO CONNECTORS</text>
<text x="30.5" y="94.3">SX side</text>
<text x="130.4" y="93.8">DX side</text>
</g>
<g font-size="4.2">
<text x="6.1" y="7.8">Schematic - X-NUCLEO-IHM02A1</text>
<text x="6.1" y="12.8">3/4</text>
</g>
<g font-size="2.8" fill="#00f">
<text x="109.2" y="32.3" transform="rotate(90 109.2 32.3)">Arduino</text>
<text x="76.3" y="59.2" transform="rotate(-90 76.3 59.2)">Arduino</text>
<text x="109.2" y="57.7" transform="rotate(90 109.2 57.7)">Arduino</text>
<text x="33.1" y="77" transform="rotate(-90 33.1 77)">ST morpho</text>
<text x="76.3" y="77" transform="rotate(-90 76.3 77)">Arduino</text>
<text x="157.6" y="77" transform="rotate(-90 157.6 77)">ST morpho</text>
</g>
<text font-size="2.8" x="205.8" y="111.8">(8V÷45V)</text>
<g font-size="2.3" fill="#f00">
<text x="205.8" y="15.8">L6470_0_OSCOUT</text>
<text x="257.1" y="16.1">L6470_1_OSCIN</text>
<text x="219" y="27.5">PB0</text>
<text x="256.6" y="28.5">ST1S14_PGOOD</text>
<text x="8.2" y="30">PC10</text>
<text x="8.2" y="32.6">PC12</text>
<text x="8.2" y="35.1">VDD</text>
<text x="48.8" y="30">PC11</text>
<text x="48.8" y="32.6">PD2</text>
<text x="48.8" y="35.1">E5V</text>
<text x="119.9" y="32.6">D15/SCL</text>
<text x="119.9" y="35.1">D14/SDA</text>
<text x="140.3" y="32.6">PB8</text>
<text x="140.3" y="35.1">PB9</text>
<text x="140.3" y="30">PC9</text>
<text x="170.7" y="30">PC8</text>
<text x="170.7" y="32.6">PC6</text>
<text x="170.7" y="35.1">PC5</text>
<text x="8.2" y="37.6">BOOT0</text>
<text x="8.2" y="40.2">NC/PF6</text>
<text x="48.8" y="37.6">GND</text>
<text x="140.3" y="37.6">AVDD</text>
<text x="140.3" y="40.2">GND</text>
<text x="170.7" y="37.6">U5V</text>
<text x="170.7" y="40.2">PD8</text>
<text x="8.2" y="42.7">NC/PF7</text>
<text x="8.2" y="45.3">PA13</text>
<text x="8.2" y="47.8">PA14</text>
<text x="48.8" y="42.7">IOREF</text>
<text x="48.8" y="45.3">RESET</text>
<text x="48.8" y="47.8">+3V3</text>
<text x="119.9" y="42.7">D13/SCK</text>
<text x="119.9" y="45.3">D12/MISO</text>
<text x="119.9" y="47.8">D11/MOSI/PWM</text>
<text x="140.3" y="42.7">PA5</text>
<text x="140.3" y="45.3">PA6</text>
<text x="140.3" y="47.8">PA7</text>
<text x="170.7" y="42.7">PA12</text>
<text x="170.7" y="45.3">PA11</text>
<text x="170.7" y="47.8">PB12</text>
<text x="241.4" y="46.3">L6470_1_nSTBY\nRST</text>
<text x="8.2" y="50.3">PA15</text>
<text x="8.2" y="52.9">GND</text>
<text x="48.8" y="50.3">+5V</text>
<text x="48.8" y="52.9">GND</text>
<text x="119.9" y="50.3">D10/CS/PWM</text>
<text x="119.9" y="52.9">D9/PWM</text>
<text x="140.3" y="50.3">PB6</text>
<text x="140.3" y="52.9">PC7</text>
<text x="170.7" y="50.3">PB11/NC</text>
<text x="170.7" y="52.9">GND</text>
<text x="224.1" y="52.9">PB5</text>
<text x="241.4" y="53.9">L6470_0_nSTBY\nRST</text>
<text x="8.2" y="55.4">PB7</text>
<text x="8.2" y="58">PC13</text>
<text x="48.8" y="55.4">GND</text>
<text x="48.8" y="58">VIN</text>
<text x="119.9" y="58">D7</text>
<text x="119.9" y="55.4">D8</text>
<text x="140.3" y="58">PA8</text>
<text x="140.3" y="55.4">PA9</text>
<text x="170.7" y="55.4">PB2</text>
<text x="170.7" y="58">PB1</text>
<text x="8.2" y="60.5">PC14</text>
<text x="8.2" y="63">PC15</text>
<text x="8.2" y="65.6">PH0/PF0/PD0</text>
<text x="48.8" y="63">PA0</text>
<text x="48.8" y="65.6">PA1</text>
<text x="59" y="63">A0</text>
<text x="59" y="65.6">A1</text>
<text x="119.9" y="63">D5/PWM</text>
<text x="119.9" y="60.5">D6/PWM</text>
<text x="119.9" y="65.6">D4</text>
<text x="140.3" y="63">PB4</text>
<text x="140.3" y="60.5">PB10</text>
<text x="140.3" y="65.6">PB5</text>
<text x="170.7" y="60.5">PB15</text>
<text x="170.7" y="63">PB14</text>
<text x="170.7" y="65.6">PB13</text>
<text x="8.2" y="68.1">PH1/PF1/PD1</text>
<text x="8.2" y="70.7">VLCD/VBAT</text>
<text x="48.8" y="68.1">PA4</text>
<text x="48.8" y="70.7">PB0</text>
<text x="59" y="68.1">A2</text>
<text x="59" y="70.7">A3</text>
<text x="119.9" y="68.1">D3/PWM</text>
<text x="119.9" y="70.7">D2</text>
<text x="140.3" y="68.1">PB3</text>
<text x="140.3" y="70.7">PA10</text>
<text x="170.7" y="68.1">AGND</text>
<text x="170.7" y="70.7">PC4</text>
<text x="233.7" y="69.2">L6470_1_SW</text>
<text x="8.2" y="73.2">PC2</text>
<text x="8.2" y="75.7">PC3</text>
<text x="48.8" y="73.2">PC1</text>
<text x="48.8" y="75.7">PC0</text>
<text x="59" y="73.2">A4</text>
<text x="59" y="75.7">A5</text>
<text x="119.9" y="73.2">D1/TX</text>
<text x="119.9" y="75.7">D0/RX</text>
<text x="140.3" y="73.2">PA2</text>
<text x="140.3" y="75.7">PA3</text>
<text x="170.7" y="73.2">NC/PF5</text>
<text x="170.7" y="75.7">NC/PF4</text>
<text x="233.7" y="97.1">L6470_0_SW</text>
<text x="17.8" y="109.8">L6470_1_VDD</text>
<text x="78" y="112.3">L6470_1_nBUSY\SYNC</text>
<text x="239.3" y="111.3">PB15</text>
<text x="17.8" y="114.9">L6470_0_VDD</text>
<text x="78" y="117.4">L6470_0_nBUSY\SYNC</text>
<text x="117.4" y="116.4">PC0</text>
<text x="239.3" y="118.9">PA7</text>
<text x="269.3" y="120">L6470_1_SDI</text>
<text x="86.2" y="122.5">L6470_1_nFLAG</text>
<text x="86.2" y="127.6">L6470_0_nFLAG</text>
<text x="114.9" y="126.5">PC1</text>
<text x="238.3" y="130.1">L6470_1_SDO</text>
<text x="269.3" y="130.1">L6470_0_SDI</text>
<text x="239.3" y="141.8">PA6</text>
<text x="269.3" y="142.8">L6470_0_SDO</text>
<text x="239.3" y="149.4">PB14</text>
<text x="183.4" y="151.9">PA4</text>
<text x="213.4" y="153">L6470_1_nCS</text>
<text x="38.2" y="157">ST1S14_nEN1</text>
<text x="183.4" y="159.6">PA10</text>
<text x="213.4" y="160.6">L6470_0_nCS</text>
<text x="239.3" y="159.6">PB3</text>
<text x="269.3" y="160.6">L6470_1_SCK</text>
<text x="183.4" y="167.2">PB6</text>
<text x="239.3" y="167.2">PA5</text>
<text x="269.3" y="168.2">L6470_0_SCK</text>
<text x="183.4" y="174.8">PB4</text>
<text x="239.3" y="174.8">PB13</text>
</g>
<g font-size="2.3" fill="#000080">
<text x="241.4" y="12.3">SB5</text>
<text x="30.5" y="27.5">CN7</text>
<text x="155" y="27.5">CN10</text>
<text x="241.4" y="25">SB6</text>
<text x="106.7" y="30">CN5</text>
<text x="73.7" y="37.7">CN6</text>
<text x="238.8" y="73.2">J2</text>
<text x="73.7" y="80.8">CN8</text>
<text x="107" y="80.3">CN9</text>
<text x="238.8" y="93.5">CON8</text>
<text x="251.5" y="108.8">SB10</text>
<text x="185.5" y="117.7">ST3</text>
<text x="249" y="116.4">SB26</text>
<text x="256.6" y="116.4">0</text>
<text x="212.4" y="121.5">D11</text>
<text x="212.4" y="124.5">SMAJ48A</text>
<text x="61" y="129.1">J1</text>
<text x="137.2" y="126.6">R21</text>
<text x="137.2" y="129.1">39k</text>
<text x="157.5" y="126.6">R22</text>
<text x="157.5" y="129.1">39k</text>
<text x="182.9" y="131.6">2 terminals</text>
<text x="35.6" y="134.2">SB40</text>
<text x="38.2" y="136.7">0</text>
<text x="22.9" y="139.3">SB41</text>
<text x="78.8" y="141.8">R29</text>
<text x="104.2" y="141.8">R30</text>
<text x="251.5" y="139.3">SB32</text>
<text x="259.1" y="139.3">0</text>
<text x="12.8" y="144.3">R28</text>
<text x="12.8" y="146.9">620</text>
<text x="22.9" y="144.3">0 N.M.</text>
<text x="61" y="149.4">CON4</text>
<text x="78.8" y="144.3">620</text>
<text x="104.2" y="144.3">620</text>
<text x="134.7" y="149.4">C33</text>
<text x="144.8" y="149.4">C40</text>
<text x="155" y="149.4">C34</text>
<text x="165.2" y="149.4">C41</text>
<text x="193.1" y="149.4">SB23</text>
<text x="200.7" y="149.4">0</text>
<text x="251.5" y="146.9">SB11</text>
<text x="80.3" y="154.5">D7</text>
<text x="105.7" y="154.5">D8</text>
<text x="134.7" y="154.5">100pF</text>
<text x="144.8" y="154.5">100pF</text>
<text x="155" y="154.5">100pF</text>
<text x="165.2" y="154.5">100pF</text>
<text x="14.3" y="159.6">D9</text>
<text x="80.3" y="157.5">YELLOW_LED</text>
<text x="105.7" y="157.5">RED_LED</text>
<text x="195.6" y="157">SB7</text>
<text x="249" y="157">SB34</text>
<text x="256.6" y="157">0</text>
<text x="14.3" y="162.6">ORANGE_LED</text>
<text x="195.6" y="164.7">SB8</text>
<text x="251.5" y="164.7">SB12</text>
<text x="251.5" y="172.3">SB13</text>
<text x="195.6" y="179.9">SB9</text>
</g>
<g font-size="2.3">
<text x="27.5" y="30">1</text>
<text x="39.9" y="30">2</text>
<text x="152" y="30">1</text>
<text x="164.4" y="30">2</text>
<text x="27.5" y="32.5">3</text>
<text x="27.5" y="35.1">5</text>
<text x="39.9" y="32.5">4</text>
<text x="39.9" y="35.1">6</text>
<text x="113.6" y="35.1">9</text>
<text x="113.6" y="32.5">10</text>
<text x="152" y="32.5">3</text>
<text x="152" y="35.1">5</text>
<text x="164.4" y="32.5">4</text>
<text x="164.4" y="35.1">6</text>
<text x="27.5" y="37.6">7</text>
<text x="27.5" y="40.2">9</text>
<text x="39.9" y="37.6">8</text>
<text x="39.9" y="40.2">10</text>
<text x="70.7" y="40.2">1</text>
<text x="113.6" y="40.2">7</text>
<text x="113.6" y="37.6">8</text>
<text x="152" y="37.6">7</text>
<text x="152" y="40.2">9</text>
<text x="164.4" y="37.6">8</text>
<text x="164.4" y="40.2">10</text>
<text x="26.2" y="42.7">11</text>
<text x="26.2" y="45.2">13</text>
<text x="26.2" y="47.8">15</text>
<text x="39.9" y="42.7">12</text>
<text x="39.9" y="45.2">14</text>
<text x="39.9" y="47.8">16</text>
<text x="70.7" y="42.7">2</text>
<text x="70.7" y="45.2">3</text>
<text x="70.7" y="47.8">4</text>
<text x="113.6" y="47.8">4</text>
<text x="113.6" y="45.2">5</text>
<text x="113.6" y="42.7">6</text>
<text x="150.7" y="42.7">11</text>
<text x="150.7" y="45.2">13</text>
<text x="150.7" y="47.8">15</text>
<text x="164.4" y="42.7">12</text>
<text x="164.4" y="45.2">14</text>
<text x="164.4" y="47.8">16</text>
<text x="26.2" y="50.3">17</text>
<text x="26.2" y="52.9">19</text>
<text x="39.9" y="50.3">18</text>
<text x="39.9" y="52.9">20</text>
<text x="70.7" y="50.3">5</text>
<text x="70.7" y="52.9">6</text>
<text x="113.6" y="52.9">2</text>
<text x="113.6" y="50.3">3</text>
<text x="150.7" y="50.3">17</text>
<text x="150.7" y="52.9">19</text>
<text x="164.4" y="50.3">18</text>
<text x="164.4" y="52.9">20</text>
<text x="26.2" y="55.4">21</text>
<text x="26.2" y="57.9">23</text>
<text x="39.9" y="55.4">22</text>
<text x="39.9" y="57.9">24</text>
<text x="70.7" y="55.4">7</text>
<text x="70.7" y="57.9">8</text>
<text x="113.6" y="55.4">1</text>
<text x="113.6" y="57.9">8</text>
<text x="150.7" y="55.4">21</text>
<text x="150.7" y="57.9">23</text>
<text x="164.4" y="55.4">22</text>
<text x="164.4" y="57.9">24</text>
<text x="26.2" y="60.5">25</text>
<text x="26.2" y="63">27</text>
<text x="26.2" y="65.6">29</text>
<text x="39.9" y="60.5">26</text>
<text x="39.9" y="63">28</text>
<text x="39.9" y="65.6">30</text>
<text x="70.7" y="63">1</text>
<text x="70.7" y="65.6">2</text>
<text x="113.6" y="65.6">5</text>
<text x="113.6" y="63">6</text>
<text x="113.6" y="60.5">7</text>
<text x="150.7" y="60.5">25</text>
<text x="150.7" y="63">27</text>
<text x="150.7" y="65.6">29</text>
<text x="164.4" y="60.5">26</text>
<text x="164.4" y="63">28</text>
<text x="164.4" y="65.6">30</text>
<text x="26.2" y="68.1">31</text>
<text x="26.2" y="70.6">33</text>
<text x="39.9" y="68.1">32</text>
<text x="39.9" y="70.6">34</text>
<text x="70.7" y="68.1">3</text>
<text x="70.7" y="70.6">4</text>
<text x="113.6" y="70.6">3</text>
<text x="113.6" y="68.1">4</text>
<text x="150.7" y="68.1">31</text>
<text x="150.7" y="70.6">33</text>
<text x="164.4" y="68.1">32</text>
<text x="164.4" y="70.6">34</text>
<text x="26.2" y="73.2">35</text>
<text x="26.2" y="75.7">37</text>
<text x="39.9" y="73.2">36</text>
<text x="39.9" y="75.7">38</text>
<text x="70.7" y="73.2">5</text>
<text x="70.7" y="75.7">6</text>
<text x="113.6" y="75.7">1</text>
<text x="113.6" y="73.2">2</text>
<text x="150.7" y="73.2">35</text>
<text x="150.7" y="75.7">37</text>
<text x="164.4" y="73.2">36</text>
<text x="164.4" y="75.7">38</text>
<text x="199.2" y="110.8">VS</text>
<text x="19.4" y="123.5">+5V</text>
<text x="32.1" y="123.5">+3V3</text>
<text x="192.3" y="124">1</text>
<text x="192.3" y="121.4">2</text>
<text x="43.2" y="128.6">+3.3V_ST1S14</text>
<text x="134.7" y="157">6.3V</text>
<text x="144.8" y="157">6.3V</text>
<text x="155" y="157">6.3V</text>
<text x="165.2" y="157">6.3V</text>
</g>
<g font-size="2.3" fill="#004080">
<text x="240.1" y="79.8">1</text>
<text x="240.1" y="82.4">3</text>
<text x="243.9" y="79.8">2</text>
<text x="243.9" y="82.4">4</text>
<text x="240.1" y="84.9">5</text>
<text x="240.1" y="87.4">7</text>
<text x="243.9" y="84.9">6</text>
<text x="243.9" y="87.4">8</text>
<text x="62.3" y="135.7">1</text>
<text x="62.3" y="138.2">2</text>
<text x="62.3" y="140.8">3</text>
<text x="62.3" y="143.3">4</text>
</g>
<g font-size="2" fill="#004000">
<text x="30.5" y="22.2">Pass-Through:</text>
<text x="147.4" y="22.2">Pass-Through:</text>
<text x="30.5" y="24.3">Female on Bottom - Male on Top</text>
<text x="106.7" y="24.8">Pass-Through:</text>
<text x="106.7" y="26.8">Male on Bottom - Female on Top</text>
<text x="147.4" y="24.3">Female on Bottom - Male on Top</text>
<text x="73.7" y="32.4">Pass-Through:</text>
<text x="73.7" y="34.5">Male on Bottom - Female on Top</text>
<text x="73.7" y="83.2">Pass-Through:</text>
<text x="106.7" y="83.2">Pass-Through:</text>
<text x="73.7" y="85.3">Male on Bottom - Female on Top</text>
<text x="106.7" y="85.3">Male on Bottom - Female on Top</text>
</g>
<g font-size="2">
<text x="9.7" y="183.9">2-3:</text>
<text x="9.7" y="186">-</text>
<text x="12.4" y="186">ST1S14</text>
<text x="21.3" y="186">is</text>
<text x="25.3" y="186">inhibited</text>
<text x="9.7" y="188">-</text>
<text x="9.7" y="190">1-2</text>
<text x="12.3" y="188">VDD</text>
<text x="14.8" y="190">and</text>
<text x="17.4" y="188">is</text>
<text x="20" y="190">3-4</text>
<text x="21.3" y="188">provided</text>
<text x="32.5" y="188">by</text>
<text x="36.4" y="188">+3V3</text>
<text x="42.8" y="188">of</text>
<text x="46.7" y="188">the</text>
<text x="51.8" y="188">main</text>
<text x="58.2" y="188">board</text>
<text x="9.7" y="192.1">-</text>
<text x="9.7" y="194.1">-</text>
<text x="9.7" y="196.1">-</text>
<text x="12.3" y="192.1">Take</text>
<text x="12.3" y="196.1">VDD</text>
<text x="12.4" y="194.1">ST1S14</text>
<text x="17.5" y="196.1">is</text>
<text x="18.7" y="192.1">care!</text>
<text x="21.3" y="194.1">is</text>
<text x="21.4" y="196.1">provided</text>
<text x="25.2" y="194.1">enabled</text>
<text x="26.3" y="192.1">Refer</text>
<text x="32.6" y="196.1">by</text>
<text x="33.9" y="192.1">to</text>
<text x="36.5" y="196.1">+3V3</text>
<text x="37.7" y="192.1">the</text>
<text x="42.9" y="192.1">UM</text>
<text x="42.9" y="196.1">of</text>
<text x="46.8" y="196.1">the</text>
<text x="46.8" y="192.1">of</text>
<text x="50.7" y="192.1">the</text>
<text x="51.9" y="196.1">ST1S14</text>
<text x="55.8" y="192.1">main</text>
<text x="60.7" y="196.1">of</text>
<text x="62.2" y="192.1">board</text>
<text x="64.6" y="196.1">the</text>
<text x="69.8" y="196.1">expansion</text>
<text x="69.8" y="192.1">about</text>
<text x="77.4" y="192.1">external</text>
<text x="82.3" y="196.1">board</text>
<text x="88.7" y="192.1">power</text>
<text x="96.3" y="192.1">supply</text>
<text x="9.7" y="198.2">-</text>
<text x="12.4" y="198.2">The</text>
<text x="17.5" y="198.2">main</text>
<text x="23.9" y="198.2">board</text>
<text x="31.5" y="198.2">is</text>
<text x="35.4" y="198.2">supplied</text>
<text x="46.7" y="198.2">by</text>
<text x="50.6" y="198.2">ST1S14</text>
<text x="59.4" y="198.2">of</text>
<text x="63.3" y="198.2">the</text>
<text x="68.5" y="198.2">expansion</text>
<text x="81" y="198.2">board</text>
</g>
<g font-size="1.2">
<text x="107.8" y="32.3" transform="rotate(90 107.8 32.3)">CN5 of NUCLEO BOARD</text>
<text x="77.7" y="59.2" transform="rotate(-90 77.7 59.2)">CN6 of NUCLEO BOARD</text>
<text x="107.8" y="57.7" transform="rotate(90 107.8 57.7)">CN9 of NUCLEO BOARD</text>
<text x="34.8" y="77" transform="rotate(-90 34.8 77)">CN7 of NUCLEO BOARD</text>
<text x="77.7" y="77" transform="rotate(-90 77.7 77)">CN8 of NUCLEO BOARD</text>
<text x="159.2" y="77" transform="rotate(-90 159.2 77)">CN10 of NUCLEO BOARD</text>
</g>
</svg>
